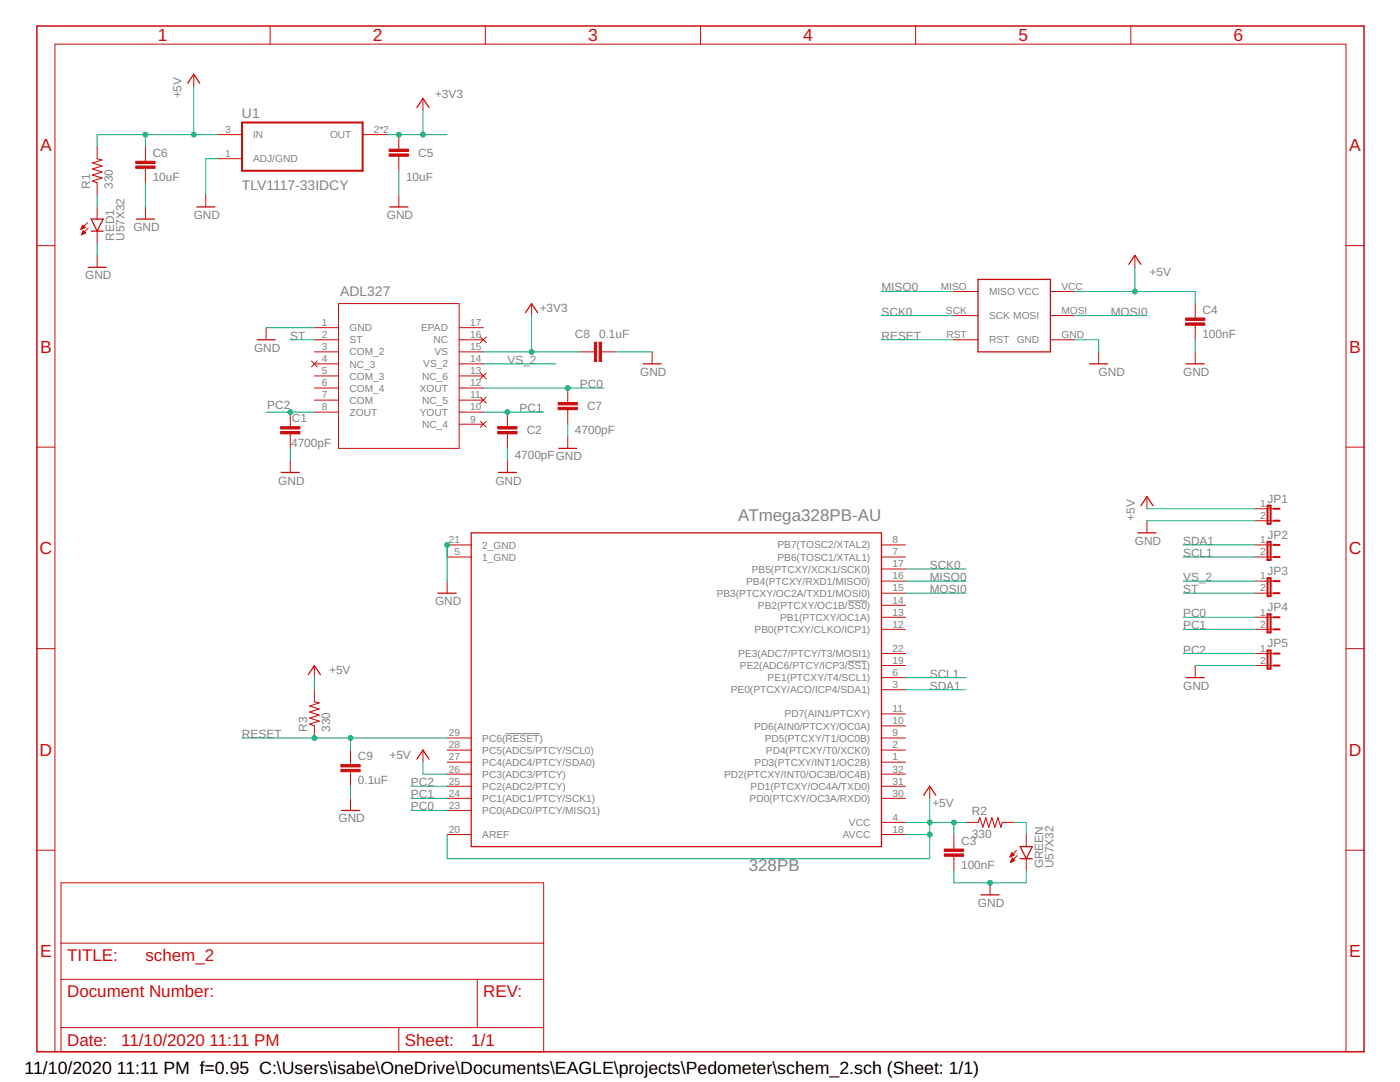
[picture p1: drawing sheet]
<svg xmlns="http://www.w3.org/2000/svg" width="279mm" height="216mm" viewBox="0 0 279 216" stroke-linecap="round" stroke-linejoin="round" font-family="sans-serif">
<path d="M169.2 119.9h3.8M169.2 131.9h3.8M100.9 146.4h6.8" fill="none" stroke="#808080" stroke-width=".2"/>
<g fill="none" stroke="#c90d0c" stroke-width=".25">
<path d="M37.5 16.6l1.2-1.8 1.2 1.8M83.2 21.4l1.2-1.8 1.2 1.8M17.6 53.3h3.6M18.2 43.7h2.4l-1.2 2.4zM18.2 46.1h2.4M27.2 43.7h3.6M39.3 41.3h3.6M77.8 41.3h3.6M195.2 55.8h14.4v14.4h-14.4zM225.3 52.7l1.2-1.8 1.2 1.8M51.3 67.8h3.6M104.9 62.4l1.2-1.8 1.2 1.8"/>
<path d="M128.4 72.6h3.6M217.4 72.6h3.7M236.7 72.6h3.6M56.1 94.3h3.6M99.5 94.3h3.6M111.5 89.5h3.6M87.4 118.4h3.6M94 106.3h81.9v62.6h-81.9zM227.1 106.3h3.6M227.7 100.9l1.2-1.8 1.2 1.8M61.5 134.6l1.2-1.8 1.2 1.8M236.7 135.2h3.6"/>
<path d="M83.2 151.5l1.2-1.8 1.2 1.8M184.3 158.7l1.2-1.8 1.3 1.8M68.2 161.7h3.6M195.8 178.6h3.6M203.6 168.9h2.4l-1.2 2.4zM203.6 171.3h2.4"/>
</g>
<g fill="none" stroke="#c90d0c" stroke-width=".2">
<path d="M38.7 14.8v2.4M53.9 5.2v3.6M84.4 19.6v2.4M96.9 5.2v3.6M139.8 5.2v3.6M182.7 5.2v3.6M225.7 5.2v3.6M19.4 29.3v2.4M19.4 36.5v2.4M29 29.3v2.9M29 33.6v2.9M41.1 38.9v2.4"/>
<path d="M43.5 26.9h4.8M43.5 31.7h4.8M72.4 26.9h4.8M79.6 26.9v2.8M79.6 31.2v2.9M79.6 38.9v2.4M7.4 49h3.6M16.2 45.7h.2M16.2 45.6h.5M16.3 45.4h.6M16.3 46.8h.1M16.3 45.3h.6"/>
<path d="M16.3 46.7h.4M16.4 45.2h.4M16.4 46.6h.5M16.4 45.1h.3M16.4 46.4h.7M16.5 45h.1M16.5 46.3h.5M16.5 44.9l.5 .5-.8 .4zM16.5 46.2h.3M16.6 46.1h.1M16.6 46l.5 .5-.8 .3zM17.5 44.4l-1.3 1.4"/>
<path d="M17.6 45.5l-1.3 1.3M19.4 41.3v2.4M19.4 46.1v2.4M19.4 50.9v2.4M29 41.3v2.4M190.4 58.2h4.8M209.6 58.2h4.8M226.5 50.9v2.4M268.6 49h3.6M53.1 65.4v2.4M62.2 72l1.1 1.2M62.7 65.4h4.9"/>
<path d="M62.7 67.8h4.9M62.7 70.2h4.9M62.7 72.6h4.9M62.7 75h4.9M62.7 77.4h4.9M62.7 79.8h4.9M63.3 72l-1.1 1.2M67.6 60.6h24v28.9h-24zM91.6 65.4h4.9M91.6 67.8h4.9M91.6 70.2h4.9M91.6 72.6h4.9"/>
<path d="M91.6 75h4.9M91.6 77.4h4.9M91.6 79.8h4.9M95.9 79.2l1.1 1.2M95.9 74.4l1.1 1.2M95.9 67.2l1.1 1.2M97 79.2l-1.1 1.2M97 74.4l-1.1 1.2M97 67.2l-1.1 1.2M106.1 60.6v2.4M113.3 77.4v2.9M115.7 70.2h2.9"/>
<path d="M120.1 70.2h2.8M130.2 70.2v2.4M190.4 67.8h4.8M190.4 63h4.8M209.6 67.8h4.8M209.6 63h4.8M219.3 70.2v2.4M238.5 60.6v2.9M238.5 64.9v2.9M238.5 70.2v2.4M7.4 89.2h3.6M57.9 82.2v2.9"/>
<path d="M57.9 86.6v2.9M57.9 91.9v2.4M62.7 82.2h4.9M91.6 82.2h4.9M91.6 84.6h4.9M95.9 84.1l1.1 1.1M97 84.1l-1.1 1.1M101.3 82.2v2.9M101.3 86.6v2.9M101.3 91.9v2.4M113.3 81.8v2.8M113.3 87.1v2.4"/>
<path d="M228.9 99.1v2.4M268.6 89.2h3.6M89.2 108.7l4.9 .1M89.2 111.1h4.8M89.2 116v2.4M94 111.1l.1 .1M175.9 116h.1M175.9 113.5v.1M175.9 111.1v.1M175.9 116h4.8M175.9 113.5h4.8M175.9 111.1h4.8"/>
<path d="M180.7 118.4h-4.8M180.7 108.7l-4.8 .1M228.9 103.9v2.4M250.6 118.4h3.6M250.6 116h3.6M250.6 111.1h3.6M250.6 108.7h3.6M250.6 101.5h3.6M250.6 103.9h3.6M7.4 129.4h3.6M62.7 132.8v2.4M62.7 137.6v2.4"/>
<path d="M175.9 135.2h.1M175.9 132.8h.1M175.9 130.4h.1M175.9 125.6h.1M175.9 123.2h.1M175.9 120.8h.1M175.9 135.2h4.8M175.9 132.8h4.8M175.9 130.4h4.8M175.9 125.6h4.8M175.9 123.2h4.8M175.9 120.8h4.8"/>
<path d="M180.7 137.6h-4.8M238.5 132.8v2.4M250.6 132.8h3.6M250.6 130.4h3.6M250.6 125.6h3.6M250.6 123.2h3.6M268.6 129.4h3.6M62.7 144.8v2.5M70 149.7v2.8M70 154v2.9M70 159.3v2.4M84.4 149.7v2.4"/>
<path d="M89.2 156.9h4.9M89.2 154.5h4.9M89.2 152.1h4.9M89.2 147.3h4.9M89.2 159.3h4.8M89.2 149.7h4.8M94 159.3h.1M94 149.7h.1M175.9 159.3h.1M175.9 149.7h.1M175.9 159.3h4.8M175.9 149.7h4.8"/>
<path d="M180.7 156.9h-4.8M180.7 154.5h-4.8M180.7 152.1h-4.8M180.7 147.3h-4.8M180.7 144.8l-4.8 .1M180.7 142.5h-4.8M185.5 156.9v2.4M7.4 169.7h3.6M12.2 176.1h96.3v33.8h-96.3zM89.2 161.7h4.9M89.2 166.5h4.8M94 166.5h.1"/>
<path d="M175.9 166.5h.1M175.9 166.5h4.8M180.7 164.1h-4.8M190.4 166.5v2.9M190.4 170.9v2.8M192.8 164.1h2.4M197.6 176.1v2.5M200 164.1h2.4M201.6 170.9h.1M201.6 170.8h.4M201.7 170.7h.6M201.7 172h.1"/>
<path d="M201.7 170.6h.7M201.7 171.9h.3M201.8 170.5h.4M201.8 171.8h.5M201.8 170.3h.3M201.8 171.7h.7M201.9 170.2h.1M201.9 171.6h.5M201.9 170.1l.5 .5-.8 .4zM201.9 171.5h.4M202 171.3h.2M202 171.2l-.3 .9"/>
<path d="M202 171.2l.5 .5M202 171.2h.1M202.5 171.7l-.8 .4M202.9 169.7l-1.3 1.3M203 170.7l-1.3 1.4M204.8 166.5v2.4M204.8 171.3v2.4M268.6 169.7h3.6M12.2 195.4h96.3M12.2 188.2h96.3M95.2 195.4v9.6M11 209.9v-201.1h257.6v201.1"/>
<path d="M12.2 205h96.3M79.6 205v4.9"/>
</g>
<path d="M7.4 5.2h264.8v204.7h-264.8z" fill="none" stroke="#c90d0c" stroke-width=".3"/>
<path d="M19.4 31.7l1 .2-2 .6 2 .6-2 .6 2 .6-2 .6 2 .6-2 .6 1 .4M62.7 140l1 .3-1.9 .6 1.9 .6-1.9 .6 1.9 .6-1.9 .6 1.9 .6-1.9 .6 .9 .3M195.2 164.1l.3-.9 .7 1.9 .5-1.9 .6 1.9 .7-1.9 .5 1.9 .7-1.9 .5 1.9 .3-1" fill="none" stroke="#c90d0c" stroke-width=".21"/>
<g fill="none" stroke="#c90d0c" stroke-width=".4">
<path d="M48.3 24.4h24.1v9.7h-24.1zM253 100.9h.6v3.6h-.6zM253 108.1h.6v3.6h-.6zM253 115.4h.6v3.6h-.6zM254.2 116h1.2M254.2 118.4h1.2M254.2 101.5h1.2M254.2 103.9h1.2M254.2 108.7h1.2M254.2 111.1h1.2M253 122.6h.6v3.6h-.6zM253 129.8h.6v3.6h-.6z"/>
<path d="M254.2 123.2h1.2M254.2 125.6h1.2M254.2 130.4h1.2M254.2 132.8h1.2"/>
</g>
<g fill="#c90d0c" stroke="#c90d0c" stroke-width=".2">
<path d="M56 86.1h3.9v.5h-3.9z"/>
<path d="M56 85.1h3.9v.5h-3.9z"/>
<path d="M99.3 85.1h3.9v.5h-3.9z"/>
<path d="M99.3 86.1h3.9v.5h-3.9z"/>
<path d="M111.4 80.3h3.8v.5h-3.8z"/>
<path d="M111.4 81.3h3.8v.4h-3.8z"/>
<path d="M118.6 68.3h.5v3.8h-.5z"/>
<path d="M119.6 68.3h.4v3.8h-.4z"/>
<path d="M188.4 169.4h3.9v.5h-3.9z"/>
<path d="M188.4 170.4h3.9v.5h-3.9z"/>
<path d="M236.6 63.5h3.9v.4h-3.9z"/>
<path d="M236.6 64.4h3.9v.5h-3.9z"/>
<path d="M77.7 29.8h3.8v.4h-3.8z"/>
<path d="M77.7 30.7h3.8v.5h-3.8z"/>
<path d="M27.1 32.2h3.8v.4h-3.8z"/>
<path d="M27.1 33.1h3.8v.5h-3.8z"/>
<path d="M68 152.6h3.9v.4h-3.9z"/>
<path d="M68 153.5h3.9v.5h-3.9z"/>
</g>
<g fill="none" stroke="#0dab76" stroke-width=".2">
<path d="M38.7 17.2v9.7M19.4 38.9v2.4M29 26.9v2.4M29 36.5v4.8M43.5 31.7h-2.4v7.2M43.5 26.9h-24.1v2.4M77.2 26.9h12M79.6 34.1v4.8M84.4 22v4.9M19.4 48.5v2.4M175.9 58.2h14.5M214.4 58.2h24.1v2.4"/>
<path d="M226.5 53.3v4.9M53.1 65.4h9.6M57.9 67.8h4.8M96.5 77.4h24M96.5 70.2h19.2M96.5 72.6h14.4M106.1 63v7.2M122.9 70.2h7.3M175.9 67.8h14.5M175.9 63h14.5M214.4 67.8h4.9v2.4M214.4 63h14.5"/>
<path d="M238.5 67.8v2.4M53.1 82.2h9.6M57.9 89.5v2.4M96.5 82.2h12M101.3 89.5v2.4M113.3 84.6v2.5M89.2 108.7v7.3M180.7 118.4h12.1M180.7 116h12.1M180.7 113.5h12.1M228.9 103.9h21.7M228.9 101.5h21.7"/>
<path d="M236.1 118.4h14.5M236.1 116h14.5M236.1 111.1h14.5M236.1 108.7h14.5M62.7 135.2v2.4M180.7 135.2h12.1M180.7 137.6h12.1M236.1 123.2h14.5M236.1 130.4h14.5M236.1 125.6h14.5M238.5 132.8h12.1M48.3 147.3h40.9"/>
<path d="M70 147.3v2.4M70 156.9v2.4M82 156.9h7.2M82 159.3h7.2M84.4 152.1v2.4h4.8M185.5 159.3v12h-96.3v-4.8M82 161.7h7.2M180.7 164.1h12.1M180.7 166.5h4.8M190.4 173.7v2.4h14.4v-2.4M190.4 164.1v2.4M202.4 164.1h2.4v2.4"/>
</g>
<g fill="#0dab76" stroke="#0dab76" stroke-width=".2">
<circle cx="113.3" cy="77.4" r=".49"/>
<circle cx="57.9" cy="82.2" r=".49"/>
<circle cx="101.3" cy="82.2" r=".49"/>
<circle cx="89.2" cy="108.7" r=".49"/>
<circle cx="197.6" cy="176.1" r=".49"/>
<circle cx="190.4" cy="164.1" r=".49"/>
<circle cx="185.5" cy="164.1" r=".49"/>
<circle cx="185.5" cy="166.5" r=".49"/>
<circle cx="226.5" cy="58.2" r=".49"/>
<circle cx="62.7" cy="147.3" r=".49"/>
<circle cx="70" cy="147.3" r=".49"/>
<circle cx="38.7" cy="26.9" r=".49"/>
<circle cx="29" cy="26.9" r=".49"/>
<circle cx="106.1" cy="70.2" r=".49"/>
<circle cx="79.6" cy="26.9" r=".49"/>
<circle cx="84.4" cy="26.9" r=".49"/>
</g>
<g font-size="3.5" fill="#c90d0c">
<text x="31.5" y="8.2">1</text>
<text x="74.4" y="8.2">2</text>
<text x="117.4" y="8.2">3</text>
<text x="160.3" y="8.2">4</text>
<text x="203.2" y="8.2">5</text>
<text x="246.2" y="8.2">6</text>
<text x="8" y="30.1">A</text>
<text x="269.3" y="30.1">A</text>
<text x="8" y="70.3">B</text>
<text x="269.3" y="70.3">B</text>
<text x="7.9" y="110.6">C</text>
<text x="269.2" y="110.6">C</text>
<text x="7.9" y="150.8">D</text>
<text x="269.2" y="150.8">D</text>
<text x="8" y="191">E</text>
<text x="269.3" y="191">E</text>
</g>
<g font-size="3.5">
<text x="4.9" y="214.4">11/10/2020</text>
<text x="23.3" y="214.4">11:11 PM f=0.95 C:\Users\isabe\OneDrive\Documents\EAGLE\projects\Pedometer\schem_2.sch (Sheet: 1/1)</text>
</g>
<g font-size="3.4" fill="#808080">
<text x="147.3" y="103.9">ATmega328PB-AU</text>
<text x="149.4" y="173.7">328PB</text>
</g>
<g font-size="3.4" fill="#c90d0c">
<text x="13.4" y="191.8">TITLE:</text>
<text x="29" y="191.8">schem_2</text>
<text x="13.4" y="199">Document Number:</text>
<text x="96.5" y="199">REV:</text>
<text x="13.4" y="208.7">Date:</text>
<text x="24.2" y="208.7">11/10/2020</text>
<text x="41.8" y="208.7">11:11 PM</text>
<text x="80.8" y="208.7">Sheet:</text>
<text x="94" y="208.7">1/1</text>
</g>
<g font-size="2.8" fill="#808080">
<text x="48.3" y="23.5">U1</text>
<text x="48.3" y="37.9">TLV1117-33IDCY</text>
<text x="67.9" y="59.1">ADL327</text>
</g>
<g font-size="2.4" fill="#808080">
<text x="36.3" y="19.6" transform="rotate(-90 36.3 19.6)">+5V</text>
<text x="86.8" y="19.6">+3V3</text>
<text x="30.5" y="31.3">C6</text>
<text x="83.4" y="31.3">C5</text>
<text x="18" y="37.7" transform="rotate(-90 18 37.7)">R1</text>
<text x="22.5" y="37.7" transform="rotate(-90 22.5 37.7)">330</text>
<text x="30.5" y="36.1">10uF</text>
<text x="81" y="36.1">10uF</text>
<text x="26.6" y="46.1">GND</text>
<text x="38.7" y="43.7">GND</text>
<text x="77.2" y="43.7">GND</text>
<text x="22.8" y="48" transform="rotate(-90 22.8 48)">RED1</text>
<text x="24.8" y="48" transform="rotate(-90 24.8 48)">U57X32</text>
<text x="17" y="55.8">GND</text>
<text x="175.9" y="58.2">MISO0</text>
<text x="229.4" y="55">+5V</text>
<text x="107.7" y="62.3">+3V3</text>
<text x="175.9" y="63">SCK0</text>
<text x="221.7" y="63">MOSI0</text>
<text x="240" y="62.6">C4</text>
<text x="50.7" y="70.2">GND</text>
<text x="57.9" y="67.8">ST</text>
<text x="114.8" y="67.4">C8</text>
<text x="119.6" y="67.4">0.1uF</text>
<text x="175.9" y="67.8">RESET</text>
<text x="240" y="67.4">100nF</text>
<text x="101.3" y="72.6">VS_2</text>
<text x="115.7" y="77.4">PC0</text>
<text x="127.8" y="75">GND</text>
<text x="219.3" y="75">GND</text>
<text x="236.1" y="75">GND</text>
<text x="53.3" y="81.5">PC2</text>
<text x="103.7" y="82.2">PC1</text>
<text x="117.2" y="81.9">C7</text>
<text x="58.1" y="89.1">4700pF</text>
<text x="58.3" y="84.3">C1</text>
<text x="105.1" y="86.7">C2</text>
<text x="114.8" y="86.7">4700pF</text>
<text x="102.7" y="91.5">4700pFGND</text>
<text x="55.5" y="96.7">GND</text>
<text x="98.9" y="96.7">GND</text>
<text x="253" y="100.3">JP1</text>
<text x="226.5" y="103.9" transform="rotate(-90 226.5 103.9)">+5V</text>
<text x="253" y="107.5">JP2</text>
<text x="185.5" y="113.5">SCK0</text>
<text x="226.5" y="108.7">GND</text>
<text x="236.1" y="111.1">SCL1</text>
<text x="236.1" y="108.7">SDA1</text>
<text x="185.5" y="116">MISO0</text>
<text x="185.5" y="118.4">MOSI0</text>
<text x="236.1" y="118.4">ST</text>
<text x="236.1" y="116">VS_2</text>
<text x="253" y="114.7">JP3</text>
<text x="86.8" y="120.8">GND</text>
<text x="236.1" y="123.2">PC0</text>
<text x="236.1" y="125.6">PC1</text>
<text x="253" y="122">JP4</text>
<text x="236.1" y="130.4">PC2</text>
<text x="253" y="129.2">JP5</text>
<text x="65.7" y="134.5">+5V</text>
<text x="185.5" y="135.2">SCL1</text>
<text x="185.5" y="137.6">SDA1</text>
<text x="236.1" y="137.6">GND</text>
<text x="48.3" y="147.3">RESET</text>
<text x="61.3" y="146.1" transform="rotate(-90 61.3 146.1)">R3</text>
<text x="65.9" y="146.1" transform="rotate(-90 65.9 146.1)">330</text>
<text x="71.4" y="151.7">C9</text>
<text x="77.7" y="151.4">+5V</text>
<text x="71.4" y="156.5">0.1uF</text>
<text x="82" y="161.7">PC0</text>
<text x="82" y="156.9">PC2</text>
<text x="82" y="159.3">PC1</text>
<text x="186.1" y="161">+5V</text>
<text x="67.6" y="164.1">GND</text>
<text x="194" y="167.2">330</text>
<text x="194" y="162.7">R2</text>
<text x="191.8" y="173.4">100nF</text>
<text x="191.8" y="168.6">C3</text>
<text x="208.2" y="173.3" transform="rotate(-90 208.2 173.3)">GREEN</text>
<text x="210.2" y="173.3" transform="rotate(-90 210.2 173.3)">U57X32</text>
<text x="195.2" y="181">GND</text>
</g>
<g font-size="2" fill="#808080">
<text x="45" y="26.5">3</text>
<text x="50.5" y="27.6">IN</text>
<text x="65.9" y="27.6">OUT</text>
<text x="74.6" y="26.5">2*2</text>
<text x="45" y="31.3">1</text>
<text x="50.5" y="32.4">ADJ/GND</text>
<text x="187.8" y="57.8">MISO</text>
<text x="197.4" y="58.9">MISO VCC</text>
<text x="211.8" y="57.8">VCC</text>
<text x="64.2" y="65">1</text>
<text x="93.9" y="65">17</text>
<text x="188.8" y="62.6">SCK</text>
<text x="197.4" y="63.7">SCK MOSI</text>
<text x="211.8" y="62.6">MOSI</text>
<text x="64.2" y="67.5">2</text>
<text x="64.2" y="69.9">3</text>
<text x="69.8" y="66.1">GND</text>
<text x="69.8" y="68.5">ST</text>
<text x="69.8" y="70.9">COM_2</text>
<text x="84" y="66.1">EPAD</text>
<text x="86.5" y="68.5">NC</text>
<text x="86.7" y="70.9">VS</text>
<text x="93.9" y="69.9">15</text>
<text x="93.9" y="67.5">16</text>
<text x="188.9" y="67.5">RST</text>
<text x="197.4" y="68.5">RST</text>
<text x="202.9" y="68.5">GND</text>
<text x="211.8" y="67.5">GND</text>
<text x="64.2" y="72.3">4</text>
<text x="64.2" y="74.7">5</text>
<text x="64.2" y="77.1">6</text>
<text x="69.8" y="73.3">NC_3</text>
<text x="69.8" y="75.7">COM_3</text>
<text x="84.3" y="75.7">NC_6</text>
<text x="84.5" y="73.3">VS_2</text>
<text x="93.9" y="77.1">12</text>
<text x="93.9" y="74.7">13</text>
<text x="93.9" y="72.3">14</text>
<text x="64.2" y="79.5">7</text>
<text x="64.2" y="81.9">8</text>
<text x="69.8" y="78.1">COM_4</text>
<text x="69.8" y="80.6">COM</text>
<text x="69.8" y="83">ZOUT</text>
<text x="83.8" y="78.1">XOUT</text>
<text x="83.8" y="83">YOUT</text>
<text x="84.3" y="80.6">NC_5</text>
<text x="93.9" y="81.9">10</text>
<text x="93.9" y="79.5">11</text>
<text x="84.3" y="85.4">NC_4</text>
<text x="93.9" y="84.3">9</text>
<text x="251.5" y="101.2">1</text>
<text x="251.5" y="103.6">2</text>
<text x="89.6" y="108.4">21</text>
<text x="90.7" y="110.8">5</text>
<text x="96.3" y="111.9">1_GND</text>
<text x="96.3" y="109.5">2_GND</text>
<text x="155.2" y="111.9">PB6(TOSC1/XTAL1)</text>
<text x="155.2" y="109.4">PB7(TOSC2/XTAL2)</text>
<text x="178.1" y="113.2">17</text>
<text x="178.1" y="110.8">7</text>
<text x="178.1" y="108.4">8</text>
<text x="251.5" y="108.4">1</text>
<text x="251.5" y="110.8">2</text>
<text x="143" y="119.1">PB3(PTCXY/OC2A/TXD1/MOSI0)</text>
<text x="148.9" y="116.7">PB4(PTCXY/RXD1/MISO0)</text>
<text x="150" y="114.3">PB5(PTCXY/XCK1/SCK0)</text>
<text x="178.1" y="118">15</text>
<text x="178.1" y="115.6">16</text>
<text x="251.5" y="115.6">1</text>
<text x="251.5" y="118">2</text>
<text x="151.3" y="121.5">PB2(PTCXY/OC1B/SS0)</text>
<text x="155.7" y="123.9">PB1(PTCXY/OC1A)</text>
<text x="178.1" y="125.2">12</text>
<text x="178.1" y="122.8">13</text>
<text x="178.1" y="120.4">14</text>
<text x="251.5" y="122.8">1</text>
<text x="251.5" y="125.2">2</text>
<text x="147.3" y="131.1">PE3(ADC7/PTCY/T3/MOSI1)</text>
<text x="150.6" y="126.3">PB0(PTCXY/CLKO/ICP1)</text>
<text x="178.1" y="130.1">22</text>
<text x="251.5" y="130.1">1</text>
<text x="147.7" y="133.5">PE2(ADC6/PTCY/ICP3/SS1)</text>
<text x="153.2" y="135.9">PE1(PTCXY/T4/SCL1)</text>
<text x="178.1" y="137.3">3</text>
<text x="178.1" y="134.9">6</text>
<text x="178.1" y="132.5">19</text>
<text x="251.5" y="132.5">2</text>
<text x="145.8" y="138.3">PE0(PTCXY/ACO/ICP4/SDA1)</text>
<text x="156.6" y="143.2">PD7(AIN1/PTCXY)</text>
<text x="178.1" y="142.1">11</text>
<text x="89.6" y="149.3">28</text>
<text x="89.6" y="146.9">29</text>
<text x="96.3" y="148">PC6(RESET)</text>
<text x="150.5" y="145.6">PD6(AIN0/PTCXY/OC0A)</text>
<text x="152.6" y="148">PD5(PTCXY/T1/OC0B)</text>
<text x="178.1" y="149.3">2</text>
<text x="178.1" y="146.9">9</text>
<text x="178.1" y="144.5">10</text>
<text x="89.6" y="154.1">26</text>
<text x="89.6" y="151.7">27</text>
<text x="96.3" y="155.2">PC3(ADC3/PTCY)</text>
<text x="96.3" y="152.8">PC4(ADC4/PTCY/SDA0)</text>
<text x="96.3" y="150.4">PC5(ADC5/PTCY/SCL0)</text>
<text x="144.5" y="155.2">PD2(PTCXY/INT0/OC3B/OC4B)</text>
<text x="150.6" y="152.8">PD3(PTCXY/INT1/OC2B)</text>
<text x="152.9" y="150.4">PD4(PTCXY/T0/XCK0)</text>
<text x="178.1" y="154.1">32</text>
<text x="178.1" y="151.7">1</text>
<text x="89.6" y="161.4">23</text>
<text x="89.6" y="159">24</text>
<text x="89.6" y="156.6">25</text>
<text x="96.3" y="160">PC1(ADC1/PTCY/SCK1)</text>
<text x="96.3" y="157.6">PC2(ADC2/PTCY)</text>
<text x="149.6" y="160">PD0(PTCXY/OC3A/RXD0)</text>
<text x="149.8" y="157.6">PD1(PTCXY/OC4A/TXD0)</text>
<text x="178.1" y="159">30</text>
<text x="178.1" y="156.6">31</text>
<text x="89.6" y="166.2">20</text>
<text x="96.3" y="167.2">AREF</text>
<text x="96.3" y="162.4">PC0(ADC0/PTCY/MISO1)</text>
<text x="168.2" y="167.2">AVCC</text>
<text x="169.4" y="164.8">VCC</text>
<text x="178.1" y="166.2">18</text>
<text x="178.1" y="163.8">4</text>
</g>
</svg>
